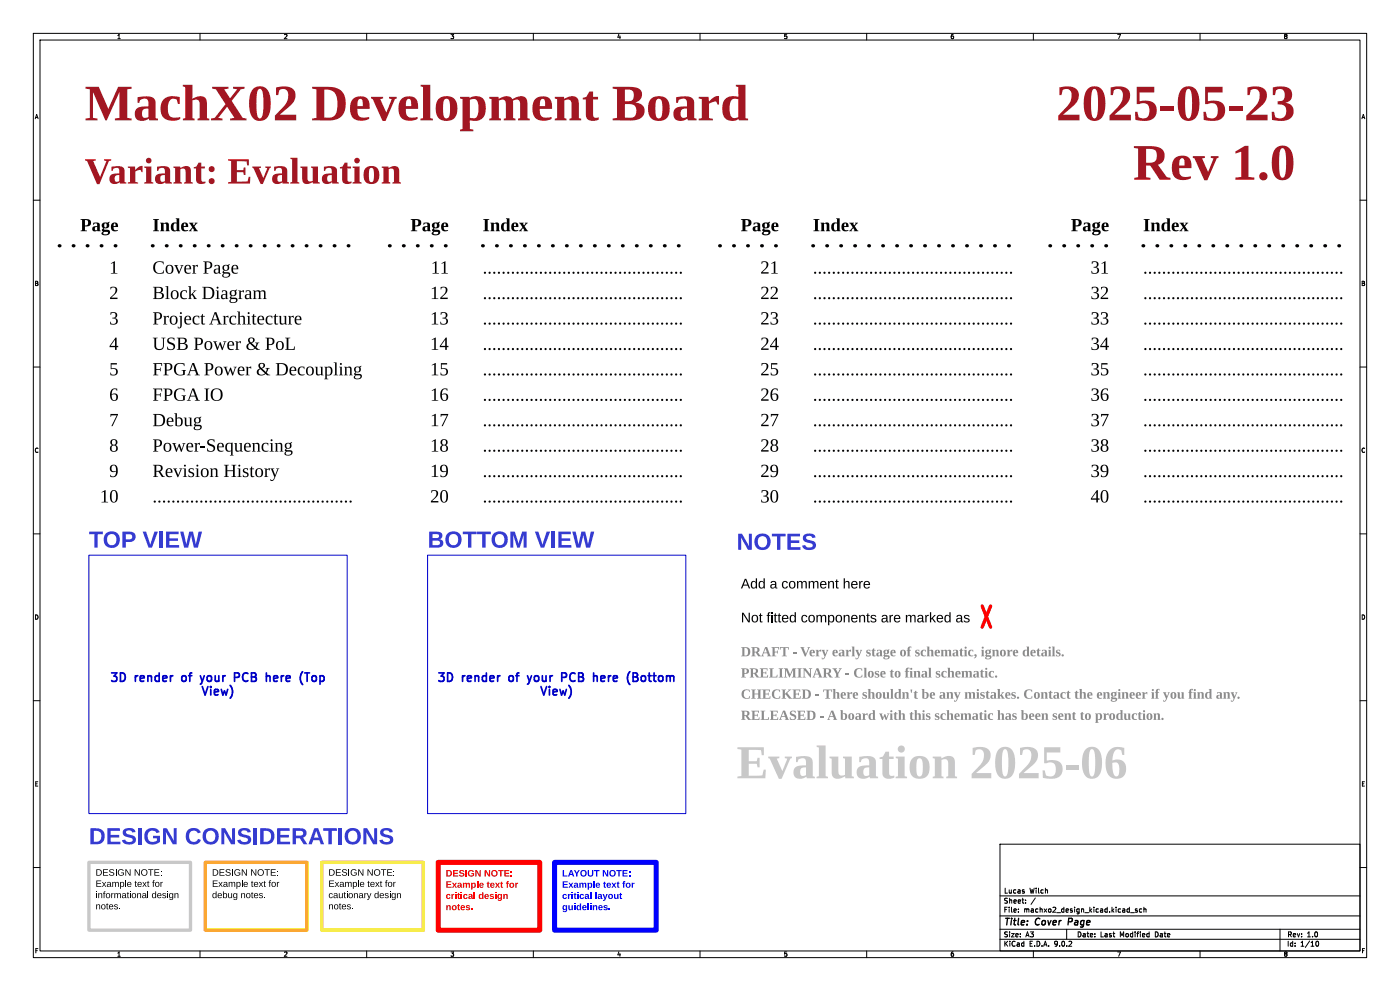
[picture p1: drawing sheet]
<svg xmlns="http://www.w3.org/2000/svg" width="420mm" height="297mm" viewBox="0 0 420 297" stroke-linecap="round" stroke-linejoin="round" font-family="sans-serif">
<g fill="none" stroke="#000" stroke-width=".3">
<path d="M10 10h400v277h-400zM12 12h396v273h-396zM60 10v2M110 10v2M160 10v2M210 10v2M260 10v2M310 10v2M360 10v2M10 60h2M408 60h2M10 110h2"/>
<path d="M408 110h2M10 160h2M408 160h2M10 210h2M408 210h2M300 253h108v32h-108zM10 260h2M107.5 263.8v2M300 278.5h108M300 274.5h108M300 268.5h108M305.5 273.2v.2"/>
<path d="M305.5 272.5v.1M307.7 270.5v.2M307.7 269.8v.1M310.6 269.1l-1.3 1.9M320 278.5v3M339.2 273.5h1.1M341.2 272.5l-.4-.1-.2 .2 .6 .4v.3h-.6M342.5 272.5l-.4-.1-.3 .3 .1 .6h.6M343.2 272.5h.5l.1 .9M343.2 271.9v1.5M344.3 279.8l.4 .1M344.7 279.3v1.5"/>
<path d="M384 278.5v6.5M408 260h2M60 285v2M110 285v2M160 285v2M210 285v2M260 285v2M300 281.5h108M310 285v2M344.7 280.7l-.4 .1M360 285v2M394.7 282.7l.4-.6a.73 .73 0 0 1 .5 .8 .73 .73 0 0 1-.7 .6l-.2-.5"/>
</g>
<path d="M320.6 275.2l-.2 2" fill="none" stroke="#000" stroke-width=".4"/>
<path d="M17.8 73.7h17.8M45.7 73.7h61M116.8 73.7h17.8M144.8 73.7h60.9M215.9 73.7h17.8M243.8 73.7h61M315 73.7h17.7M342.9 73.7h61" fill="none" stroke="#000" stroke-width="1" stroke-dasharray=".2 4"/>
<path d="M294.6 181.6l2.6 6.4M297.2 181.6l-2.6 6.4" fill="none" stroke="#f00" stroke-width="1"/>
<path d="M96.5 258.4h30.5v20.4h-30.5z" fill="none" stroke="#faec00" stroke-width="1"/>
<g fill="#000">
<path d="M98.7 263.9h1.5v.2h-1.2v.6h1.1v.2h-1.1v.7h1.3v.2h-1.6zM98.7 260.5h.7a.96 .96 0 0 1 1 .9 .96 .96 0 0 1-.9 1h-.8v-.2h.7a.75 .75 0 0 0 .7-.7 .75 .75 0 0 0-.7-.8h-.4v1.5h-.3zM100.8 260.5h1.4v.2h-1.2v.7h1.1v.2h-1.1v.6h1.3v.2h-1.5zM101.9 270.7l.2 .3h.3l-.3 .2v1l.3 .3-.5-.2-.2-1.3zM102.7 260.7l1-.2 .4 .4-.3 .1a.41 .41 0 0 0-.5-.4 .41 .41 0 0 0-.1 .7h.2a.63 .63 0 0 1 .7 .8 .63 .63 0 0 1-1 .4l-.5-.3-.1-.2 .3-.1a.5 .5 0 0 0 .6 .5 .5 .5 0 0 0 .3-.7l-.9-.4zM104.5 260.5h.3v1.9h-.3zM105.4 260.7l1-.2 .5 .3-.2 .2a.77 .77 0 0 0-1.1 0 .77 .77 0 0 0 .1 1.1 .77 .77 0 0 0 1.1 0v-.4h-.6v-.2h.8v.6a1.05 1.05 0 0 1-1.5 .2 1.05 1.05 0 0 1-.1-1.6zM107.5 260.5h.3l1 1.7v-1.7h.2v1.9h-.3l-1-1.6v1.6h-.2zM110.3 260.5h.3l1 1.7v-1.7h.2v1.9h-.3l-1-1.6v1.6h-.2zM112.4 260.8a.98 .98 0 0 1 1.6 .1 .98 .98 0 0 1-.5 1.4 .98 .98 0 0 1-1.3-.8h.2a.7 .7 0 0 0 1.1 .6 .7 .7 0 0 0 .1-1.2 .7 .7 0 0 0-1.1 .4l-.3 .2zM112.5 267.8l.5-.1 .3 .2v-.8h.3v2.1h-.3v-.3a.57 .57 0 0 1-.7 .2 .57 .57 0 0 1-.3-.7h.3a.41 .41 0 0 0 .4 .6 .41 .41 0 0 0 .3-.6l-.3-.6a.41 .41 0 0 0-.4 .2 .41 .41 0 0 0 0 .4h-.3zM114.3 260.5h1.6v.2h-.7v1.7h-.3v-1.7h-.6z"/>
<path d="M115.8 263.9l.4-.1-.2 .3 .2 .4h-.2v1.3h-.3v-1.3h-.2zM116.2 260.5h1.4v.2h-1.2v.7h1.1v.2h-1.1v.6h1.3v.2h-1.5zM118.1 261h.2v.2h-.2zM118.1 262.2h.2v.2h-.2z"/>
</g>
<path d="M26.7 166.4h77.4v77.4h-77.4zM128.3 166.4h77.4v77.4h-77.4z" fill="none" stroke="#0000c2" stroke-width=".3"/>
<g fill="none" stroke="#0000c2" stroke-width=".51">
<path d="M60.1 202.5l.6 1.7M60.7 204.2l-.3 .6-.3 .3M61.3 202.5l-.6 1.7M70.4 203l1.2-.1 .2-.4-.1-.6-.4-.2h-.9v2.5M82.9 202.5h-.4l-.4 .4 .1 1.2 .7 .1M83.3 203.1l-1.2 .3M90.8 201.3l-.1 .1M91.4 201.7h1.5M94.1 202.5l-.5 .5v.7l.5 .5M158.2 202.5l.6 1.7M158.8 204.2l-.2 .6-.4 .3M159.4 202.5l-.6 1.7"/>
<path d="M168.5 203l1.2-.1 .3-.4-.2-.6-.3-.2h-1v2.5M181.1 202.5h-.5l-.4 .4 .2 1.2 .7 .1M181.5 203.1l-1.3 .3M189 201.3l-.2 .1M189.9 201.7h.9l.3 .2 .2 .5-.5 .5M189.9 202.9h.9M190.8 202.9a.68 .68 0 0 1 .6 .6 .68 .68 0 0 1-.5 .7h-1"/>
</g>
<path d="M166.4 258.4h30.4v20.4h-30.4z" fill="none" stroke="#00f" stroke-width="1.5"/>
<g fill="#00f">
<path d="M168.8 260.8h.4v1.6h1v.3h-1.4z"/>
<path d="M171.1 260.8h.5l.7 1.9h-.4l-.2-.5h-.7l-.2 .5h-.4l.3-.8h.9l-.3-.8-.2 .8h-.4z"/>
<path d="M172.1 260.8h.5l.4 .8 .5-.8h.4l-.7 1.1v.8h-.4v-.8z"/>
<path d="M174.3 261a.99 .99 0 0 1 1.6 .1 .99 .99 0 0 1-.5 1.5 .99 .99 0 0 1-1.3-.9h.4a.64 .64 0 0 0 .8 .6 .64 .64 0 0 0 .4-1 .64 .64 0 0 0-1-.1l-.2 .5h-.4z"/>
<path d="M176.3 260.8h.4v1.3l.4 .3 .5-.3v-1.3h.4v1.2a.84 .84 0 0 1-.8 .7 .84 .84 0 0 1-.9-.7z"/>
<path d="M178.2 260.8h1.6v.3h-.6v1.6h-.4v-1.6h-.6z"/>
<path d="M180.8 260.8h.5l.8 1.5v-1.5h.4v1.9h-.5l-.8-1.5v1.5h-.4z"/>
<path d="M183 261a.99 .99 0 0 1 1.6 .1 .99 .99 0 0 1-.5 1.5 .99 .99 0 0 1-1.3-.9h.4a.64 .64 0 0 0 .8 .6 .64 .64 0 0 0 .4-1 .64 .64 0 0 0-1-.1l-.2 .5h-.4z"/>
<path d="M184.9 260.8h1.6v.3h-.6v1.6h-.4v-1.6h-.6z"/>
<path d="M186.7 260.8h1.6v.3h-1.2v.5h1.1v.3h-1.1v.5h1.2v.3h-1.6z"/>
<path d="M188.7 261.3h.4v.4h-.4z"/>
<path d="M188.7 262.3h.4v.4h-.4z"/>
<path d="M168.8 264.1h1.5v.3h-1.1v.5h1v.3h-1v.5h1.2v.4h-1.6z"/>
</g>
<path d="M178.2 264v2.1" fill="none" stroke="#00f" stroke-width=".38"/>
<path d="M187 264.1h.6v.2l-.3 .1 .3 .4h-.3v1.3h-.4v-1.3h-.2z" fill="#00f"/>
<path d="M177.2 267.4v2M178.8 267.4v2" fill="none" stroke="#00f" stroke-width=".38"/>
<path d="M173.2 271.4l.4-.1 .3 .2v-.7h.4v2h-.3l-.1-.3-.7 .3-.3-.8h.4l.1 .4a.4 .4 0 0 0 .6-.4 .4 .4 0 0 0-.6-.3l-.1 .3h-.4z" fill="#00f"/>
<path d="M176.5 270.8v2" fill="none" stroke="#00f" stroke-width=".38"/>
<path d="M131.4 258.4h30.5v20.4h-30.5z" fill="none" stroke="#f00" stroke-width="1.5"/>
<g fill="#f00">
<path d="M133.9 260.8h.7a.96 .96 0 0 1 1 .9 .96 .96 0 0 1-.9 1h-.8v-.3a.83 .83 0 0 0 .9 0 .83 .83 0 0 0 .4-.8 .66 .66 0 0 0-.9-.5v1.3h-.4z"/>
<path d="M135.9 260.8h1.5v.3h-1.1v.5h1v.3h-1v.5h1.2v.3h-1.6z"/>
<path d="M137.9 261l1-.2 .4 .4-.8-.2-.3 .2a.49 .49 0 0 0 .7 .4 .63 .63 0 0 1 .4 .9 .63 .63 0 0 1-1 .2l-.6-.5 .4-.1 .4 .3 .4-.2a.58 .58 0 0 0-.8-.4l-.3-.3z"/>
<path d="M139.6 260.8h.4v1.9h-.4z"/>
<path d="M140.6 261l1.1-.2 .5 .4-.4 .2a.66 .66 0 0 0-.9 0 .66 .66 0 0 0 0 .9 .66 .66 0 0 0 1-.1v-.2h-.5v-.3h.8v.7a1.08 1.08 0 0 1-1.5 .1 1.08 1.08 0 0 1-.1-1.5z"/>
<path d="M142.6 260.8h.4l.9 1.5v-1.5h.3v1.9h-.4l-.9-1.5v1.5h-.3z"/>
<path d="M145.4 260.8h.4l.9 1.5v-1.5h.3v1.9h-.4l-.9-1.5v1.5h-.3z"/>
<path d="M147.6 261a.99 .99 0 0 1 1.6 .1 .99 .99 0 0 1-.6 1.5 .99 .99 0 0 1-1.3-.9h.4a.64 .64 0 0 0 .9 .6 .64 .64 0 0 0 .3-1 .64 .64 0 0 0-.9-.1l-.3 .5h-.4z"/>
<path d="M149.4 260.8h1.7v.3h-.6v1.6h-.5v-1.6h-.6z"/>
<path d="M151.3 260.8h1.5v.3h-1.1v.5h1v.3h-1v.5h1.2v.3h-1.6z"/>
<path d="M153.2 261.3h.4v.4h-.4z"/>
<path d="M153.2 262.3h.4v.4h-.4z"/>
<path d="M133.9 264.1h1.5v.3h-1.1v.5h1v.3h-1v.5h1.2v.4h-1.6z"/>
</g>
<path d="M143.3 264v2.1" fill="none" stroke="#f00" stroke-width=".38"/>
<path d="M152.1 264.1h.6v.2l-.3 .1 .3 .4h-.3v1.3h-.4v-1.3h-.2z" fill="#f00"/>
<path d="M142.3 267.4v2" fill="none" stroke="#f00" stroke-width=".38"/>
<g fill="#f00">
<path d="M143.8 268l.5-.1 .3 .3v-.8h.4v2h-.4v-.2l-.7 .2-.3-.7h.4l.1 .4a.4 .4 0 0 0 .6-.4 .4 .4 0 0 0-.7-.3v.3h-.4z"/>
<path d="M137.5 271h.2v.3h.3v.3h-.3v.7l.3 .2a.34 .34 0 0 1-.4 .3 .34 .34 0 0 1-.3-.4l-.2-1.1z"/>
</g>
<path d="M61.6 258.4h30.5v20.4h-30.5z" fill="none" stroke="#ffa500" stroke-width="1"/>
<g fill="#000">
<path d="M28.9 263.9h1.5v.2h-1.2v.6h1.1v.2h-1.1v.7h1.2v.2h-1.5zM28.9 260.5h.6a.96 .96 0 0 1 1.1 .9 .96 .96 0 0 1-1 1h-.7v-.2h.7a.75 .75 0 0 0 .7-.7 .75 .75 0 0 0-.8-.8h-.3v1.5h-.3zM30.9 260.5h1.5v.2h-1.2v.7h1.1v.2h-1.1v.6h1.2v.2h-1.5zM31.2 267.2h.4l-.3 .3 .3 .4h-.3v1.3h-.2v-1.3h-.2zM32.1 270.7l.1 .3h.3l-.3 .2v1l.3 .3-.5-.2-.2-1.3zM32.9 260.7l.9-.2 .4 .4-.2 .1a.41 .41 0 0 0-.6-.4 .41 .41 0 0 0-.1 .7h.3a.63 .63 0 0 1 .7 .8 .63 .63 0 0 1-1 .4l-.5-.3-.1-.2 .2-.1a.5 .5 0 0 0 .7 .5 .5 .5 0 0 0 .3-.7l-1-.4zM34.7 260.5h.2v1.9h-.2zM35.6 260.7l.9-.2 .6 .3-.2 .2a.77 .77 0 0 0-1.1 0 .77 .77 0 0 0 0 1.1 .77 .77 0 0 0 1.1 0v-.4h-.5v-.2h.8v.6a1.05 1.05 0 0 1-1.5 .2 1.05 1.05 0 0 1-.1-1.6zM37.6 260.5h.3l1.1 1.7-.1-1.7h.3v1.9h-.3l-1.1-1.6v1.6h-.2zM40.4 260.5h.3l1 1.7v-1.7h.3v1.9h-.3l-1.1-1.6v1.6h-.2zM42.6 260.8a.98 .98 0 0 1 1.5 .1 .98 .98 0 0 1-.5 1.4 .98 .98 0 0 1-1.3-.8h.3a.7 .7 0 0 0 1 .6 .7 .7 0 0 0 .1-1.2 .7 .7 0 0 0-1.1 .4l-.3 .2zM44.4 260.5h1.6v.2h-.6v1.7h-.3v-1.7h-.7z"/>
<path d="M46 263.9l.4-.1-.3 .3 .3 .4h-.3v1.3h-.2v-1.3h-.2zM46.3 260.5h1.5v.2h-1.2v.7h1.1v.2h-1.1v.6h1.2v.2h-1.5zM45.8 267.8l.4-.1 .4 .2v-.8h.2v2.1h-.2v-.3a.57 .57 0 0 1-.7 .2 .57 .57 0 0 1-.3-.7h.2a.41 .41 0 0 0 .4 .6 .41 .41 0 0 0 .4-.6l-.3-.6a.41 .41 0 0 0-.4 .2 .41 .41 0 0 0-.1 .4h-.2zM48.2 261h.3v.2h-.3zM48.2 262.2h.3v.2h-.3zM50.2 267.1h.2v.3h-.2zM63.8 263.9h1.5v.2h-1.2v.6h1.1v.2h-1.1v.7h1.2v.2h-1.5zM63.8 260.5h.7a.96 .96 0 0 1 1 .9 .96 .96 0 0 1-1 1h-.7v-.2h.7a.75 .75 0 0 0 .7-.7 .75 .75 0 0 0-.7-.8h-.4v1.5h-.3zM63.9 267.8l.5-.1 .3 .2v-.8h.3v2.1h-.3v-.3a.57 .57 0 0 1-.7 .2 .57 .57 0 0 1-.3-.7h.3a.41 .41 0 0 0 .4 .6 .41 .41 0 0 0 .3-.6l-.3-.6a.41 .41 0 0 0-.4 .2 .41 .41 0 0 0 0 .4h-.3zM65.8 260.5h1.5v.2h-1.2v.7h1.1v.2h-1.1v.6h1.3v.2h-1.6zM66.9 267.1h.2v.8a.61 .61 0 0 1 .9-.1 .61 .61 0 0 1 .1 .8l-.3 .6-.7-.3v.3h-.2v-.8h.2l.2 .5a.51 .51 0 0 0 .6-.5 .51 .51 0 0 0-.6-.5l-.2 .5h-.2zM67.8 260.7l.9-.2 .5 .4-.3 .1a.41 .41 0 0 0-.6-.4 .41 .41 0 0 0-.1 .7h.3a.63 .63 0 0 1 .7 .8 .63 .63 0 0 1-1 .4l-.5-.3-.1-.2 .3-.1a.5 .5 0 0 0 .6 .5 .5 .5 0 0 0 .3-.7l-1-.4z"/>
<path d="M69.6 260.5h.3v1.9h-.3zM70.5 260.7l.9-.2 .6 .3-.2 .2a.77 .77 0 0 0-1.1 0 .77 .77 0 0 0 .1 1.1 .77 .77 0 0 0 1.1 0v-.4h-.6v-.2h.8v.6a1.05 1.05 0 0 1-1.5 .2 1.05 1.05 0 0 1-.1-1.6zM72.5 260.5h.3l1.1 1.7v-1.7h.2v1.9h-.3l-1.1-1.6 .1 1.6h-.3zM75.3 260.5h.3l1.1 1.7v-1.7h.2v1.9h-.3l-1.1-1.6 .1 1.6h-.3zM77.5 260.8a.98 .98 0 0 1 1.6 .1 .98 .98 0 0 1-.6 1.4 .98 .98 0 0 1-1.2-.8h.2a.7 .7 0 0 0 1.1 .6 .7 .7 0 0 0 0-1.2 .7 .7 0 0 0-1.1 .4l-.2 .2zM79.4 260.5h1.5v.2h-.6v1.7h-.3v-1.7h-.6zM80.9 263.9l.4-.1-.3 .3 .3 .4h-.3v1.3h-.2v-1.3h-.2zM81.2 260.5h1.5v.2h-1.2v.7h1.1v.2h-1.1v.6h1.3v.2h-1.6zM83.1 261h.3v.2h-.3zM83.1 262.2h.3v.2h-.3z"/>
</g>
<path d="M37.7 263.8v2M44.4 267.1v2.1M72.6 263.8v2" fill="none" stroke="#000" stroke-width=".3"/>
<path d="M26.7 258.4h30.4v20.4h-30.4z" fill="none" stroke="#c8c8c8" stroke-width="1"/>
<g font-size="15.3" fill="#a21622">
<text x="25.4" y="37.9">MachX02DevelopmentBoard</text>
<text x="316.8" y="37.9">2025-05-23</text>
<text x="339.9" y="55.7">Rev1.0</text>
</g>
<text font-size="14.2" fill="#c8c8c8" x="221" y="235">Evaluation2025-06</text>
<text font-size="11.1" fill="#a21622" x="25.4" y="56.4">Variant:Evaluation</text>
<g font-size="7" fill="#353ccf">
<text x="26.7" y="165">TOP VIEW</text>
<text x="128.3" y="165">BOTTOM VIEW</text>
<text x="221" y="165.6">NOTES</text>
<text x="26.7" y="253.9">DESIGN CONSIDERATIONS</text>
</g>
<g font-size="5.6">
<text x="24.1" y="70">Page</text>
<text x="45.7" y="70">Index</text>
<text x="123.1" y="70">Page</text>
<text x="144.8" y="70">Index</text>
<text x="222.2" y="70">Page</text>
<text x="243.8" y="70">Index</text>
<text x="321.2" y="70">Page</text>
<text x="342.9" y="70">Index</text>
<text x="32.8" y="82.7">1</text>
<text x="45.7" y="82.7">CoverPage</text>
<text x="129.2" y="82.7">11</text>
<text x="144.8" y="82.7">...........................................</text>
<text x="228.1" y="82.7">21</text>
<text x="243.8" y="82.7">...........................................</text>
<text x="327.1" y="82.7">31</text>
<text x="342.9" y="82.7">...........................................</text>
<text x="32.8" y="90.3">2</text>
<text x="45.7" y="90.3">Block Diagram</text>
<text x="129" y="90.3">12</text>
<text x="144.8" y="90.3">...........................................</text>
<text x="228.1" y="90.3">22</text>
<text x="243.8" y="90.3">...........................................</text>
<text x="327.1" y="90.3">32</text>
<text x="342.9" y="90.3">...........................................</text>
<text x="32.8" y="97.9">3</text>
<text x="45.7" y="97.9">ProjectArchitecture</text>
<text x="129" y="97.9">13</text>
<text x="144.8" y="97.9">...........................................</text>
<text x="228.1" y="97.9">23</text>
<text x="243.8" y="97.9">...........................................</text>
<text x="327.1" y="97.9">33</text>
<text x="342.9" y="97.9">...........................................</text>
<text x="32.8" y="105.5">4</text>
<text x="45.7" y="105.5">USBPower&amp; PoL</text>
<text x="129" y="105.5">14</text>
<text x="144.8" y="105.5">...........................................</text>
<text x="228.1" y="105.5">24</text>
<text x="243.8" y="105.5">...........................................</text>
<text x="327.1" y="105.5">34</text>
<text x="342.9" y="105.5">...........................................</text>
<text x="32.8" y="113.2">5</text>
<text x="45.7" y="113.2">FPGAPower&amp; Decoupling</text>
<text x="129" y="113.2">15</text>
<text x="144.8" y="113.2">...........................................</text>
<text x="228.1" y="113.2">25</text>
<text x="243.8" y="113.2">...........................................</text>
<text x="327.1" y="113.2">35</text>
<text x="342.9" y="113.2">...........................................</text>
<text x="32.8" y="120.8">6</text>
<text x="45.7" y="120.8">FPGAIO</text>
<text x="129" y="120.8">16</text>
<text x="144.8" y="120.8">...........................................</text>
<text x="228.1" y="120.8">26</text>
<text x="243.8" y="120.8">...........................................</text>
<text x="327.1" y="120.8">36</text>
<text x="342.9" y="120.8">...........................................</text>
<text x="32.8" y="128.4">7</text>
<text x="45.7" y="128.4">Debug</text>
<text x="129" y="128.4">17</text>
<text x="144.8" y="128.4">...........................................</text>
<text x="228.1" y="128.4">27</text>
<text x="243.8" y="128.4">...........................................</text>
<text x="327.1" y="128.4">37</text>
<text x="342.9" y="128.4">...........................................</text>
<text x="32.8" y="136">8</text>
<text x="45.7" y="136">Power-Sequencing</text>
<text x="129" y="136">18</text>
<text x="144.8" y="136">...........................................</text>
<text x="228.1" y="136">28</text>
<text x="243.8" y="136">...........................................</text>
<text x="327.1" y="136">38</text>
<text x="342.9" y="136">...........................................</text>
<text x="32.8" y="143.6">9</text>
<text x="45.7" y="143.6">RevisionHistory</text>
<text x="129" y="143.6">19</text>
<text x="144.8" y="143.6">...........................................</text>
<text x="228.1" y="143.6">29</text>
<text x="243.8" y="143.6">...........................................</text>
<text x="327.1" y="143.6">39</text>
<text x="342.9" y="143.6">...........................................</text>
<text x="30" y="151.3">10</text>
<text x="45.7" y="151.3">...........................................</text>
<text x="129" y="151.3">20</text>
<text x="144.8" y="151.3">...........................................</text>
<text x="228.1" y="151.3">30</text>
<text x="243.8" y="151.3">...........................................</text>
<text x="327.1" y="151.3">40</text>
<text x="342.9" y="151.3">...........................................</text>
</g>
<g font-size="4.2">
<text x="222.2" y="176.9">Add a comment here</text>
<text x="222.2" y="187">Not fitted components are marked as</text>
</g>
<g font-size="4.2" fill="#8c8c8c">
<text x="222.2" y="197.2">DRAFT - Veryearlystageofschematic,ignoredetails.</text>
<text x="222.2" y="203.6">PRELIMINARY - Closetofinalschematic.</text>
<text x="222.2" y="209.9">CHECKED - Thereshouldn'tbeanymistakes.Contacttheengineerif youfindany.</text>
<text x="222.2" y="216.3">RELEASED - A boardwiththisschematichasbeensenttoproduction.</text>
</g>
<g font-size="3.5" fill="#0000c2">
<text x="32.6" y="205.1">3D</text>
<text x="40.5" y="205.1">render</text>
<text x="55.6" y="205.1">of</text>
<text x="59.9" y="209.2">View)</text>
<text x="62.3" y="205.1">your</text>
<text x="73.3" y="205.1">PCB</text>
<text x="83.9" y="205.1">here</text>
<text x="95.1" y="205.1">(Top</text>
<text x="130.8" y="205.1">3D</text>
<text x="138.7" y="205.1">render</text>
<text x="153.7" y="205.1">of</text>
<text x="160.4" y="205.1">your</text>
<text x="161.5" y="209.2">View)</text>
<text x="171.5" y="205.1">PCB</text>
<text x="182" y="205.1">here</text>
<text x="193.2" y="205.1">(Bottom</text>
</g>
<g font-size="2.8">
<text x="28.7" y="266.9">Example text for</text>
<text x="63.6" y="266.9">Example text for</text>
<text x="98.5" y="266.9">Example text for</text>
<text x="28.7" y="270.3">informational design</text>
<text x="28.7" y="273.7">notes.</text>
<text x="63.6" y="270.3">debug notes.</text>
<text x="98.5" y="270.3">cautionary design</text>
<text x="98.5" y="273.7">notes.</text>
<text x="301" y="277.9">Title:</text>
<text x="310.6" y="277.9">Cover</text>
<text x="321.3" y="277.9">Page</text>
</g>
<g font-size="2.8" fill="#f00">
<text x="133.7" y="267.2">Example text for</text>
<text x="133.7" y="270.5">critical design</text>
<text x="133.7" y="273.9">notes.</text>
</g>
<g font-size="2.8" fill="#00f">
<text x="168.6" y="267.2">Example text for</text>
<text x="168.6" y="270.5">critical layout</text>
<text x="168.6" y="273.9">guidelines.</text>
</g>
<g font-size="2.1">
<text x="301" y="268.2">Lucas</text>
<text x="309.2" y="268.2">Wilch</text>
<text x="301" y="273.7">File:</text>
<text x="301" y="271">Sheet:</text>
<text x="307.1" y="273.7">machxo2_design_kicad.kicad_sch</text>
<text x="301" y="281.1">Size:</text>
<text x="307.6" y="281.1">A3</text>
<text x="323" y="281.1">Date:</text>
<text x="330" y="281.1">Last</text>
<text x="335.9" y="281.1">Modified</text>
<text x="346.6" y="281.1">Date</text>
<text x="386" y="281.3">Rev:</text>
<text x="392.4" y="281.3">1.0</text>
<text x="301" y="283.9">KiCad</text>
<text x="308.7" y="283.9">E.D.A.</text>
<text x="316.3" y="283.9">9.0.2</text>
<text x="386" y="283.9">Id:</text>
<text x="390.1" y="283.9">1/10</text>
</g>
<g font-size="1.8">
<text x="35" y="11.9">1</text>
<text x="85" y="11.9">2</text>
<text x="135" y="11.9">3</text>
<text x="185" y="11.9">4</text>
<text x="235" y="11.9">5</text>
<text x="285" y="11.9">6</text>
<text x="335" y="11.9">7</text>
<text x="385" y="11.9">8</text>
<text x="10.3" y="35.9">A</text>
<text x="408.3" y="35.9">A</text>
<text x="10.3" y="85.9">B</text>
<text x="408.2" y="85.9">B</text>
<text x="10.3" y="135.9">C</text>
<text x="408.2" y="135.9">C</text>
<text x="10.3" y="185.9">D</text>
<text x="408.2" y="185.9">D</text>
<text x="10.3" y="235.9">E</text>
<text x="408.3" y="235.9">E</text>
<text x="10.3" y="285.9">F</text>
<text x="35" y="286.9">1</text>
<text x="85" y="286.9">2</text>
<text x="135" y="286.9">3</text>
<text x="185" y="286.9">4</text>
<text x="235" y="286.9">5</text>
<text x="285" y="286.9">6</text>
<text x="335" y="286.9">7</text>
<text x="385" y="286.9">8</text>
<text x="408.3" y="285.9">F</text>
</g>
</svg>
